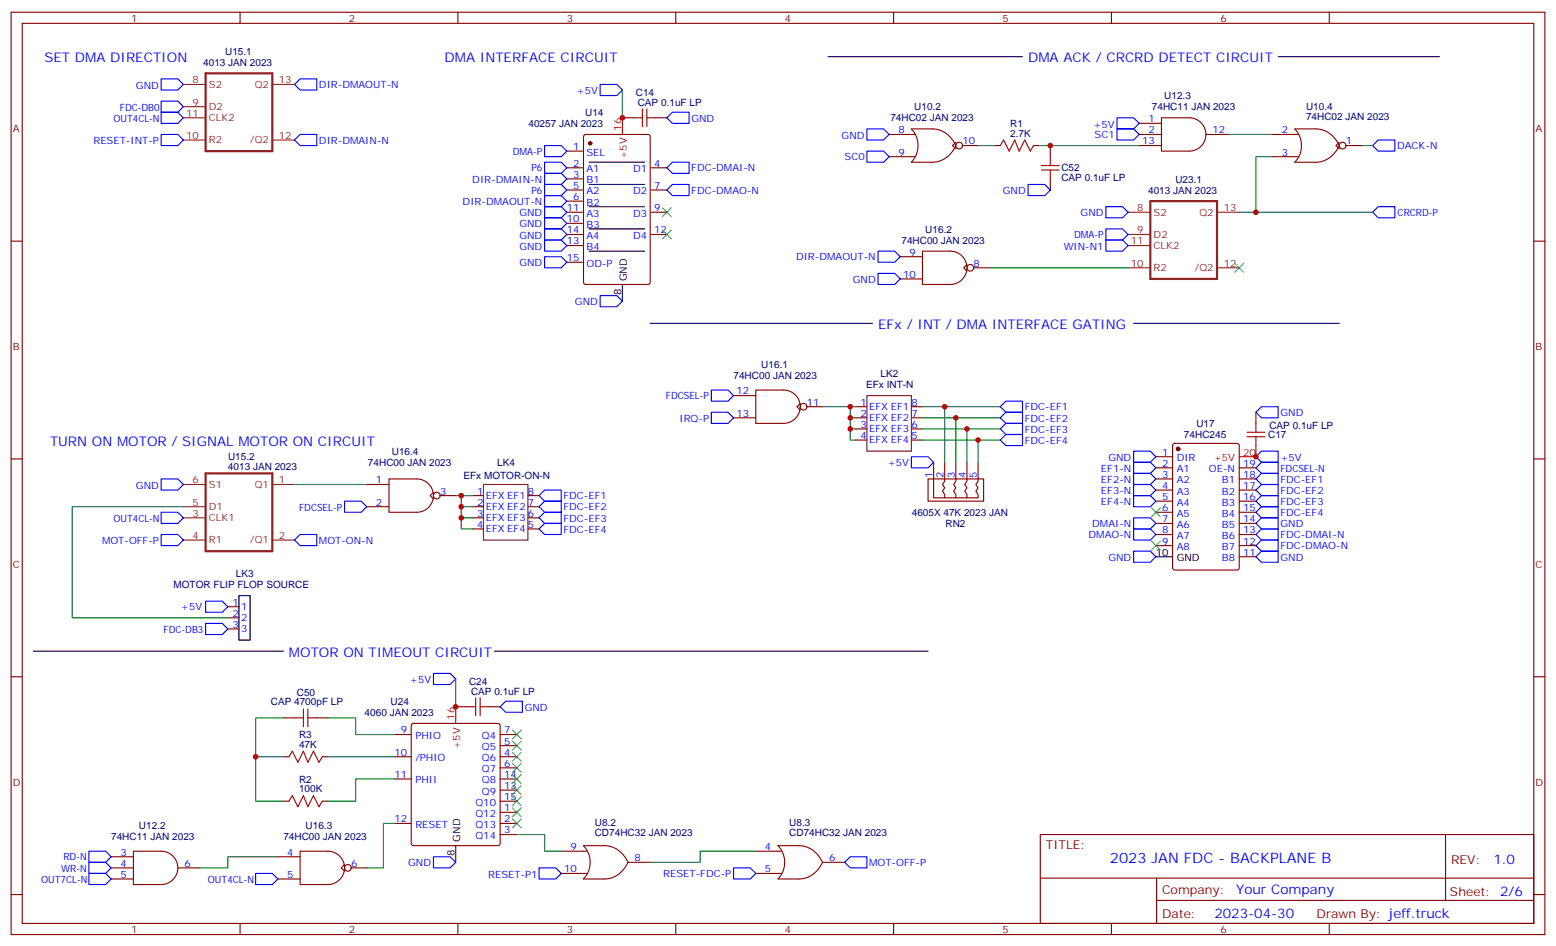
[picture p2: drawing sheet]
<svg xmlns="http://www.w3.org/2000/svg" width="494mm" height="300mm" viewBox="0 0 494 300" stroke-linecap="round" stroke-linejoin="round" font-family="sans-serif">
<g fill="none" stroke="#870000" stroke-width=".35">
<path d="M3.5 3.9h486.9v292.8h-486.9zM7.1 7.4h479.7v285.8h-479.7zM76.2 3.9v3.5M145.3 3.9v3.5M214.5 3.9v3.5M283.6 3.9v3.5M352.8 3.9v3.5M421.9 3.9v3.5M197.6 37.4h3.5M208.1 37.4h3.6M361.6 39.2h7.1M368.7 37.4h8.8a5.3 5.3 0 0 1 5.3 5.3 5.3 5.3 0 0 1-5.3 5.3h-8.8z"/>
<path d="M179.9 48h5M179.9 53.3h5M179.9 56.8h5M185.4 42.9l.5-.2h19.8l.6 .4 .1 46.5-.5 .7h-20l-.6-.5-.1-46.4zM206.7 53.3h5M282.2 42.7h8.1M282.2 49.7h8.1M289.3 40.9h6.7a8.4 8.4 0 0 1 7.4 5.3 8.4 8.4 0 0 1-7.4 5.3h-6.7a7.6 7.6 0 0 0 0-10.6zM303.4 45.2l-1.1 1 1.1 1.1M305.5 46.2h4.9M315.7 46.2h1.8M328.1 46.2h1.7"/>
<path d="M333.4 46.2v3.5M333.4 56.8v3.5M361.6 42.7h7.1M361.6 46.2h7.1M382.8 42.7h7M403.9 42.7h8.1M403.9 49.7h8.1M411 40.9h6.7a8.4 8.4 0 0 1 7.4 5.3 8.4 8.4 0 0 1-7.4 5.3h-6.7a7.6 7.6 0 0 0 0-10.6zM425.1 45.2l-1.1 1 1.1 1.1M427.2 46.2h5M3.5 76.6h3.6M179.9 60.3h5"/>
<path d="M179.9 63.9h5M179.9 67.4h5M179.9 70.9h5M179.9 74.4h5M179.9 78h5M206.7 60.3h5M206.7 67.4h5M206.7 74.4h5M292.8 79.7h8.8a5.3 5.3 0 0 1 5.3 5.3 5.3 5.3 0 0 1-5.3 5.3h-8.8zM486.8 76.6h3.6M179.9 83.3h5M285.8 81.5h7"/>
<path d="M285.8 88.5h7M306.9 84l-1 1 1 1.1M309 85h5M232.8 132.6h7.1M232.8 125.6h7.1M239.9 123.8h8.8a5.3 5.3 0 0 1 5.3 5.3 5.3 5.3 0 0 1-5.3 5.3h-8.8zM254 128.1l-1.1 1 1.1 1.1M256.1 129.1h5M271.6 129.1h3.6M271.6 139.7h3.6M271.6 136.2h3.6M271.6 132.6h3.6"/>
<path d="M289.3 129.1h3.5M289.3 139.7h3.5M289.3 136.2h3.5M289.3 132.6h3.5M398.6 130.9v3.5M3.5 145.7h3.6M116.4 153.8h7.1M123.5 152h8.8a5.3 5.3 0 0 1 5.3 5.3 5.3 5.3 0 0 1-5.3 5.3h-8.8zM137.6 156.3l-1.1 1 1.1 1.1M139.7 157.3h4.9M149.9 157.3h3.6M167.6 157.3h3.5"/>
<path d="M294.6 152h17.6v7.1h-17.6zM296.3 146.8v11.2h14.1v-1l-.7-1.1 .7-1-.7-1.1 .7-1v-6M299.9 146.8v6l-.7 1 .7 1.1-.7 1 .7 1.1v1M303.4 146.8v6l-.7 1 .7 1.1-.7 1 .7 1.1v1M306.9 146.8v6l-.7 1 .7 1.1-.7 1 .7 1.1v1M366.9 145h5.3M366.9 148.5h5.3M366.9 152h5.3M366.9 155.6h5.3M366.9 159.1h5.3M372.4 141l.5-.2h19.7l.7 .4v39.1l-.4 .6-20 .1-.7-.5v-39zM393.3 148.5h5.3"/>
<path d="M393.3 152h5.3M393.3 155.6h5.3M393.3 159.1h5.3M398.6 141.5v3.5M486.8 145.7h3.6M116.4 160.9h7.1M149.9 167.9h3.6M149.9 164.4h3.6M149.9 160.9h3.6M167.6 167.9h3.5M167.6 164.4h3.5M167.6 160.9h3.5"/>
<path d="M366.9 162.6h5.3M366.9 166.2h5.3M366.9 169.7h5.3M366.9 173.2h5.3M393.3 162.6h5.3M393.3 166.2h5.3M393.3 169.7h5.3M393.3 173.2h5.3M393.3 176.7h5.3M72.3 192.6h3.5M72.3 196.1h3.5M72.3 199.7h3.5"/>
<path d="M3.5 214.8h3.6M486.8 214.8h3.6M90 227.9h3.5M100.5 227.9h3.6M125.2 233.2h5.3M130.8 229.9l.4-.2h26.8l.5 .2 .2 .5v37.4l-.2 .5-.5 .2h-26.8l-.5-.3-.2-.4v-37.4zM144.6 224.4h3.6M155.2 224.4h3.5M158.7 236.7h5.3M158.7 233.2h5.3M90 240.2h1.7M90 254.4h1.7"/>
<path d="M102.3 240.2h1.8M102.3 254.4h1.8M125.2 240.2h5.3M125.2 247.3h5.3M158.7 257.9h5.3M158.7 240.2h5.3M158.7 243.8h5.3M158.7 247.3h5.3M158.7 250.8h5.3M158.7 254.4h5.3M35.3 272h7M35.3 275.5h7"/>
<path d="M35.3 279h7M42.3 270.2h8.9a5.3 5.3 0 0 1 5.2 5.3 5.3 5.3 0 0 1-5.2 5.3h-8.9zM56.4 275.5h7.1M88.2 272h7M88.2 279h7M95.2 270.2h8.9a5.3 5.3 0 0 1 5.3 5.3 5.3 5.3 0 0 1-5.3 5.3h-8.9zM109.4 274.5l-1.1 1 1.1 1.1M111.5 275.5h4.9M125.2 261.4h5.3M158.7 261.4h5.3M158.7 264.9h5.3M178.2 270.2h8.1"/>
<path d="M178.2 277.3h8.1M185.2 268.5a7.5 7.5 0 0 1 0 10.5M185.2 268.5h6.7a8.4 8.4 0 0 1 7.4 5.3M199.3 273.8h7.1M199.3 273.8a8.4 8.4 0 0 1-7.4 5.2h-6.7M239.9 270.2h8.1M239.9 277.3h8.1M246.9 268.5a7.5 7.5 0 0 1 0 10.5M246.9 268.5h6.7a8.4 8.4 0 0 1 7.5 5.3M261.1 273.8h7M261.1 273.8a8.4 8.4 0 0 1-7.5 5.2h-6.7M330.2 264.9h156.6v28.3h-156.6z"/>
<path d="M330.2 278.8h156.5M367.1 278.8v14.1M458.8 265v20.8M3.5 284h3.6M76.2 293.2v3.5M145.3 293.2v3.5M214.5 293.2v3.5M283.6 293.2v3.5M352.8 293.2v3.5M367.1 285.8h119.6M421.9 293.2v3.5M486.8 284h3.6"/>
<circle cx="304.4" cy="46.2" r="1.06"/>
<circle cx="426.2" cy="46.2" r="1.06"/>
<circle cx="308" cy="85" r="1.06"/>
<circle cx="255.1" cy="129.1" r="1.06"/>
<circle cx="138.6" cy="157.3" r="1.06"/>
<circle cx="110.4" cy="275.5" r="1.06"/>
</g>
<g fill="#870000" stroke="#870000" stroke-width=".35">
<circle cx="187.3" cy="45.5" r=".53"/>
<circle cx="373.9" cy="142.5" r=".53"/>
</g>
<g fill="none" stroke="#000" stroke-width=".35">
<path d="M262.8 18h61.8M405.7 18h51.1M187 58.6h17.6M187 51.5h17.6M187 65.6h17.6M187 72.7h17.6M187 79.7h17.6M197.6 90.7v4.9M206.4 102.7h70.5M359.8 102.7h65.3M366.9 176.7h5.3M75.8 189.1h3.6v14.1h-3.6z"/>
<path d="M10.6 206.7h79.4M157 206.7h137.6M144.6 268.5v5.3"/>
</g>
<path d="M197.6 37.4v4.9M393.3 145h5.3M144.6 224.4v5.3" fill="none" stroke="#f00" stroke-width=".35"/>
<g fill="none" stroke="#00f" stroke-width=".35">
<path d="M51.2 35.6h5.2l1.8 1.8-1.8 1.8h-5.2zM51.2 32.1h5.2l1.8 1.8-1.8 1.7h-5.2zM51.2 25h5.2l1.8 1.8-1.8 1.8h-5.2zM95.2 25h5.3v3.6h-5.3l-1.7-1.8zM190.5 26.8h5.3l1.8 1.8-1.8 1.7h-5.3zM213.4 35.6h5.3v3.6h-5.3l-1.7-1.8zM354.5 37.4h5.3l1.8 1.8-1.8 1.7h-5.3zM51.2 42.7h5.2l1.8 1.7-1.8 1.8h-5.2zM93.5 44.4l1.7-1.7h5.3v3.5h-5.3zM172.9 55h5.3l1.7 1.8-1.7 1.8h-5.3zM172.9 46.2h5.3l1.7 1.8-1.7 1.7h-5.3zM172.9 51.5h5.3l1.7 1.8-1.7 1.7h-5.3z"/>
<path d="M172.9 58.6h5.3l1.7 1.7-1.7 1.8h-5.3zM213.4 51.5h5.3v3.5h-5.3l-1.7-1.7zM213.4 58.6h5.3v3.5h-5.3l-1.7-1.8zM275.2 40.9h5.3l1.7 1.8-1.7 1.7h-5.3zM275.2 48h5.3l1.7 1.7-1.7 1.8h-5.3zM326.3 58.6h5.3l1.8 1.7-1.8 1.8h-5.3zM354.5 40.9h5.3l1.8 1.8-1.8 1.7h-5.3zM437.4 44.4h5.3v3.6h-5.3l-1.7-1.8zM172.9 65.6h5.3l1.7 1.8-1.7 1.7h-5.3zM172.9 69.1h5.3l1.7 1.8-1.7 1.8h-5.3zM172.9 72.7h5.3l1.7 1.7-1.7 1.8h-5.3zM172.9 76.2h5.3l1.7 1.8-1.7 1.7h-5.3z"/>
<path d="M172.9 62.1h5.3l1.7 1.8-1.7 1.7h-5.3zM278.7 79.7h5.3l1.8 1.8-1.8 1.8h-5.3zM351 65.6h5.3l1.8 1.8-1.8 1.7h-5.3zM351 72.7h5.3l1.8 1.7-1.8 1.8h-5.3zM351 76.2h5.3l1.8 1.8-1.8 1.7h-5.3zM437.4 65.6h5.3v3.5h-5.3l-1.7-1.7zM172.9 81.5h5.3l1.7 1.8-1.7 1.7h-5.3zM190.5 93.8h5.3l1.8 1.8-1.8 1.8h-5.3zM278.7 86.8h5.3l1.8 1.7-1.8 1.8h-5.3zM225.8 123.8h5.3l1.7 1.8-1.7 1.8h-5.3zM225.8 130.9h5.3l1.7 1.7-1.7 1.8h-5.3zM317.5 129.1l1.8-1.7h5.3v3.5h-5.3z"/>
<path d="M317.5 136.2l1.8-1.8h5.3v3.5h-5.3zM319.3 130.9h5.3v3.5h-5.3l-1.8-1.8zM319.3 137.9h5.3v3.6h-5.3l-1.8-1.8zM400.4 129.1h5.3v3.5h-5.3l-1.8-1.7zM51.2 152h5.2l1.8 1.8-1.8 1.8h-5.2zM109.4 159.1h5.3l1.7 1.8-1.7 1.7h-5.3zM172.9 155.6h5.3v3.5h-5.3l-1.8-1.8zM172.9 159.1h5.3v3.5h-5.3l-1.8-1.7zM289.3 145h5.3l1.7 1.8-1.7 1.7h-5.3zM359.8 146.8h5.3l1.8 1.7-1.8 1.8h-5.3zM359.8 150.3h5.3l1.8 1.7-1.8 1.8h-5.3zM359.8 153.8h5.3l1.8 1.8-1.8 1.7h-5.3z"/>
<path d="M359.8 157.3h5.3l1.8 1.8-1.8 1.8h-5.3zM359.8 143.2h5.3l1.8 1.8-1.8 1.8h-5.3zM400.4 143.2h5.3v3.6h-5.3l-1.8-1.8zM400.4 146.8h5.3v3.5h-5.3l-1.8-1.8zM400.4 150.3h5.3v3.5h-5.3l-1.8-1.8zM400.4 153.8h5.3v3.5h-5.3l-1.8-1.7zM400.4 157.3h5.3v3.6h-5.3l-1.8-1.8zM51.2 169.7h5.2l1.8 1.7-1.8 1.8h-5.2zM51.2 162.6h5.2l1.8 1.8-1.8 1.8h-5.2zM95.2 169.7h5.3v3.5h-5.3l-1.7-1.8zM172.9 162.6h5.3v3.6h-5.3l-1.8-1.8zM172.9 166.2h5.3v3.5h-5.3l-1.8-1.8z"/>
<path d="M359.8 175h5.3l1.8 1.7-1.8 1.8h-5.3zM359.8 164.4h5.3l1.8 1.8-1.8 1.7h-5.3zM359.8 167.9h5.3l1.8 1.8-1.8 1.7h-5.3zM400.4 160.9h5.3v3.5h-5.3l-1.8-1.8zM400.4 167.9h5.3v3.5h-5.3l-1.8-1.7zM400.4 171.4h5.3v3.6h-5.3l-1.8-1.8zM400.4 175h5.3v3.5h-5.3l-1.8-1.8zM400.4 164.4h5.3v3.5h-5.3l-1.8-1.7zM65.3 190.9h5.3l1.7 1.7-1.7 1.8h-5.3zM65.3 197.9h5.3l1.7 1.8-1.7 1.7h-5.3zM137.6 213.8h5.3l1.7 1.7-1.7 1.8h-5.3zM160.5 222.6h5.3v3.5h-5.3l-1.8-1.7z"/>
<path d="M28.2 277.3h5.3l1.8 1.7-1.8 1.8h-5.3zM28.2 273.8h5.3l1.8 1.7-1.8 1.8h-5.3zM28.2 270.2h5.3l1.8 1.8-1.8 1.8h-5.3zM81.1 277.3h5.3l1.8 1.7-1.8 1.8h-5.3zM137.6 272h5.3l1.7 1.8-1.7 1.7h-5.3zM171.1 275.5h5.3l1.8 1.8-1.8 1.7h-5.3zM232.8 275.5h5.3l1.8 1.8-1.8 1.7h-5.3zM268.1 273.8l1.8-1.8h5.3v3.5h-5.3z"/>
</g>
<g fill="none" stroke="#a10000" stroke-width=".35">
<path d="M201.1 37.4h2.8M203.9 34.6v5.6M205.3 37.4h2.8M205.3 34.6v5.6M317.5 46.2l1.1-1.8 1.7 3.6 1.8-3.6 1.4 3.6 1.8-3.6 1.7 3.6 1.1-1.8M330.6 54h5.6M330.6 52.6h5.6M333.4 49.7v2.9M333.4 54v2.8M395.8 137.2h5.7M395.8 138.6h5.7M398.6 134.4v2.8"/>
<path d="M398.6 138.6v2.9M93.5 227.9h2.8M96.3 225.1v5.6M97.7 227.9h2.8M97.7 225.1v5.6M148.2 224.4h2.8M151 221.5v5.7M152.4 224.4h2.8M152.4 221.5v5.7M91.7 240.2l1.1-1.7 1.7 3.5 1.8-3.5 1.4 3.5 1.8-3.5 1.7 3.5 1.1-1.8M91.7 254.4l1.1-1.8 1.7 3.5 1.8-3.5 1.4 3.5 1.8-3.5 1.7 3.5 1.1-1.7"/>
</g>
<g fill="none" stroke="#008700" stroke-width=".35">
<path d="M197.6 28.6v8.8M310.4 46.2h5.3M329.8 46.2h31.8M389.8 42.7h14.1M403.9 49.7h-5.3v17.7h-5.3M432.2 46.2h3.5M398.6 67.4h37.1M314 85h44.1M261.1 129.1h10.5M269.9 129.1v3.5h1.7M269.9 132.6v3.6h1.7M269.9 136.2v3.5h1.7"/>
<path d="M292.8 129.1h24.7M292.8 132.6h24.7M292.8 136.2h24.7M292.8 139.7h24.7M299.9 129.1v17.7M303.4 132.6v14.2M306.9 136.2v10.6M310.4 139.7v7.1M93.5 153.8h22.9M144.6 157.3h5.3M146.4 157.3v3.6h3.5M58.2 160.9h-35.3v35.2h49.4"/>
<path d="M146.4 160.9v3.5h3.5M146.4 164.4v3.5h3.5M144.6 215.5v8.9M90 227.9h-8.9v26.5h8.9M104.1 227.9h8.8v5.3h12.3M81.1 240.2h8.9M104.1 240.2h21.1M125.2 247.3h-12.3v7.1h-8.8M88.2 272h-15.9v3.5h-8.8M125.2 261.4h-3.5v14.1h-5.3M164 264.9h8.9v5.3h5.3M239.9 270.2h-17.7v3.6h-15.8"/>
</g>
<g fill="none" stroke="#3c3" stroke-width=".35">
<path d="M210.3 66l2.8 2.8M210.3 73l2.8 2.8M213.1 66l-2.8 2.8M213.1 73l-2.8 2.8M391.9 83.6l2.9 2.8M394.8 83.6l-2.9 2.8M365.5 171.8l2.8 2.8M365.5 161.2l2.8 2.8M368.3 171.8l-2.8 2.8M368.3 161.2l-2.8 2.8M162.6 231.8l2.9 2.8M162.6 235.3l2.9 2.8"/>
<path d="M162.6 238.8l2.9 2.9M165.5 231.8l-2.9 2.8M165.5 235.3l-2.9 2.8M165.5 238.8l-2.9 2.9M162.6 242.4l2.9 2.8M162.6 245.9l2.9 2.8M162.6 249.4l2.9 2.8M162.6 252.9l2.9 2.9M162.6 256.5l2.9 2.8M162.6 260l2.9 2.8M165.5 242.4l-2.9 2.8M165.5 245.9l-2.9 2.8"/>
<path d="M165.5 249.4l-2.9 2.8M165.5 252.9l-2.9 2.9M165.5 256.5l-2.9 2.8M165.5 260l-2.9 2.8"/>
</g>
<path d="M275.2 125.6h14.1v17.6h-14.1zM153.5 153.8h14.1v17.6h-14.1z" fill="none" stroke="#603" stroke-width=".35"/>
<path d="M65.3 23.3h21.1v24.7h-21.1zM365.1 63.9h21.2v24.6h-21.2zM65.3 150.3h21.1v24.7h-21.1z" fill="none" stroke="#8c2424" stroke-width=".71"/>
<g fill="none" stroke="#8c2424" stroke-width=".35">
<path d="M58.2 26.8h7.1M58.2 37.4h7.1M58.2 33.9h7.1M86.4 26.8h7.1M58.2 44.4h7.1M86.4 44.4h7.1M358.1 67.4h7M358.1 78h7M358.1 74.4h7M386.3 67.4h7M358.1 85h7M386.3 85h7"/>
<path d="M58.2 153.8h7.1M86.4 153.8h7.1M58.2 171.4h7.1M58.2 164.4h7.1M58.2 160.9h7.1M86.4 171.4h7.1"/>
</g>
<g fill="#c00">
<circle cx="197.6" cy="37.4" r=".88"/>
<circle cx="269.9" cy="129.1" r=".88"/>
<circle cx="269.9" cy="132.6" r=".88"/>
<circle cx="269.9" cy="136.2" r=".88"/>
<circle cx="398.6" cy="145" r=".88"/>
<circle cx="146.4" cy="157.3" r=".88"/>
<circle cx="146.4" cy="160.9" r=".88"/>
<circle cx="146.4" cy="164.4" r=".88"/>
<circle cx="333.4" cy="46.2" r=".88"/>
<circle cx="398.6" cy="67.4" r=".88"/>
<circle cx="144.6" cy="224.4" r=".88"/>
<circle cx="81.1" cy="240.2" r=".88"/>
<circle cx="299.9" cy="129.1" r=".88"/>
<circle cx="303.4" cy="132.6" r=".88"/>
<circle cx="306.9" cy="136.2" r=".88"/>
<circle cx="310.4" cy="139.7" r=".88"/>
</g>
<text font-size="4.6" fill="#00f" x="352.3" y="274">2023 JAN FDC - BACKPLANE B</text>
<g font-size="4.2" fill="#00f">
<text x="14.1" y="19.8">SET DMA DIRECTION</text>
<text x="141.1" y="19.8">DMA INTERFACE CIRCUIT</text>
<text x="326.3" y="19.8">DMA ACK / CRCRD DETECT CIRCUIT</text>
<text x="278.7" y="104.4">EFx / INT / DMA INTERFACE GATING</text>
<text x="15.9" y="141.5">TURN ON MOTOR / SIGNAL MOTOR ON CIRCUIT</text>
<text x="91.7" y="208.5">MOTOR ON TIMEOUT CIRCUIT</text>
<text x="474" y="274.2">1.0</text>
<text x="392.4" y="283.8">Your Company</text>
<text x="385.5" y="291.6">2023-04-30</text>
</g>
<g font-size="3.9" fill="#800">
<text x="332" y="269.5">TITLE:</text>
<text x="460.6" y="274.2">REV:</text>
<text x="368.9" y="283.7">Company:</text>
<text x="460.2" y="284.3">Sheet: 2/6</text>
<text x="368.9" y="291.4">Date:</text>
<text x="417.9" y="291.5">Drawn By: jeff.truck</text>
</g>
<g font-size="3.2" fill="#800">
<text x="41.6" y="6.9">1</text>
<text x="110.8" y="6.9">2</text>
<text x="179.9" y="6.9">3</text>
<text x="249.1" y="6.9">4</text>
<text x="318.2" y="6.9">5</text>
<text x="387.3" y="6.9">6</text>
<text x="4.1" y="42">A</text>
<text x="487.4" y="42">A</text>
<text x="4.1" y="111.1">B</text>
<text x="487.4" y="111.1">B</text>
<text x="4.1" y="180.3">C</text>
<text x="487.4" y="180.3">C</text>
<text x="4.1" y="249.4">D</text>
<text x="487.4" y="249.4">D</text>
<text x="41.6" y="296.2">1</text>
<text x="110.8" y="296.2">2</text>
<text x="179.9" y="296.2">3</text>
<text x="249.1" y="296.2">4</text>
<text x="318.2" y="296.2">5</text>
<text x="387.3" y="296.2">6</text>
</g>
<g font-size="3.2" fill="#000080">
<text x="71.5" y="17.3">U15.1</text>
<text x="64.5" y="20.9">4013 JAN 2023</text>
<text x="201.8" y="30.3">C14</text>
<text x="202.4" y="33.5">CAP 0.1uF LP</text>
<text x="290.2" y="35">U10.2</text>
<text x="365.6" y="35">74HC11 JAN 2023</text>
<text x="369.6" y="31.5">U12.3</text>
<text x="414.6" y="34.9">U10.4</text>
<text x="167.7" y="40.3">40257 JAN 2023</text>
<text x="185.7" y="36.8">U14</text>
<text x="282.6" y="38.5">74HC02 JAN 2023</text>
<text x="320.7" y="40.2">R1</text>
<text x="414.6" y="38.1">74HC02 JAN 2023</text>
<text x="320.7" y="43.4">2.7K</text>
<text x="336.9" y="57.6">CAP 0.1uF LP</text>
<text x="336.9" y="54.4">C52</text>
<text x="373.1" y="57.9">U23.1</text>
<text x="364.5" y="61.5">4013 JAN 2023</text>
<text x="286.1" y="77.4">74HC00 JAN 2023</text>
<text x="293.7" y="73.9">U16.2</text>
<text x="241.7" y="116.8">U16.1</text>
<text x="279.5" y="119.7">LK2</text>
<text x="232.8" y="120.3">74HC00 JAN 2023</text>
<text x="274.9" y="123.2">EFx INT-N</text>
<text x="379.7" y="135.5">U17</text>
<text x="402.9" y="136.1">CAP 0.1uF LP</text>
<text x="375.8" y="139">74HC245</text>
<text x="402.5" y="139.1">C17</text>
<text x="72.4" y="149.1">4013 JAN 2023</text>
<text x="72.4" y="145.9">U15.2</text>
<text x="116.8" y="147.9">74HC00 JAN 2023</text>
<text x="124.4" y="144.4">U16.4</text>
<text x="157.8" y="147.9">LK4</text>
<text x="147.1" y="152">EFx MOTOR-ON-N</text>
<text x="289.4" y="163.8">4605X 47K 2023 JAN</text>
<text x="300.1" y="167.3">RN2</text>
<text x="74.9" y="183.2">LK3</text>
<text x="55.1" y="186.7">MOTOR FLIP FLOP SOURCE</text>
<text x="94.2" y="220.8">C50</text>
<text x="148.9" y="217.3">C24</text>
<text x="149.5" y="220.5">CAP 0.1uF LP</text>
<text x="86" y="223.8">CAP 4700pF LP</text>
<text x="115.7" y="227.3">4060 JAN 2023</text>
<text x="124" y="223.7">U24</text>
<text x="94.9" y="237.4">47K</text>
<text x="94.9" y="234.3">R3</text>
<text x="94.9" y="251.5">100K</text>
<text x="94.9" y="248.4">R2</text>
<text x="44.1" y="263.2">U12.2</text>
<text x="97" y="263.2">U16.3</text>
<text x="188.8" y="262.3">U8.2</text>
<text x="250.5" y="262.3">U8.3</text>
<text x="35.3" y="266.7">74HC11 JAN 2023</text>
<text x="90" y="266.7">74HC00 JAN 2023</text>
<text x="188.8" y="265.5">CD74HC32 JAN 2023</text>
<text x="250.5" y="265.5">CD74HC32 JAN 2023</text>
</g>
<g font-size="3.2" fill="#00f">
<text x="43.2" y="28.2">GND</text>
<text x="101.2" y="28">DIR-DMAOUT-N</text>
<text x="183" y="29.9">+5V</text>
<text x="38" y="35.2">FDC-DB0</text>
<text x="36" y="38.7">OUT4CL-N</text>
<text x="219.5" y="38.7">GND</text>
<text x="347" y="40.5">+5V</text>
<text x="364.5" y="38.8">1</text>
<text x="29.6" y="45.7">RESET-INT-P</text>
<text x="101.2" y="45.6">DIR-DMAIN-N</text>
<text x="182" y="47.6">1</text>
<text x="267.2" y="44">GND</text>
<text x="285.1" y="42.3">8</text>
<text x="305.5" y="45.9">10</text>
<text x="347.4" y="43.9">SC1</text>
<text x="362.5" y="45.9">13</text>
<text x="364.5" y="42.3">2</text>
<text x="384.9" y="42.3">12</text>
<text x="406.9" y="42.3">2</text>
<text x="427.2" y="45.9">1</text>
<text x="443.4" y="47.4">DACK-N</text>
<text x="162.8" y="49.2">DMA-P</text>
<text x="182" y="52.9">2</text>
<text x="186.2" y="49.4">SEL</text>
<text x="207.6" y="52.9">4</text>
<text x="268.1" y="50.9">SC0</text>
<text x="285.1" y="49.4">9</text>
<text x="406.9" y="49.4">3</text>
<text x="149.9" y="58">DIR-DMAIN-N</text>
<text x="168.7" y="54.4">P6</text>
<text x="182" y="56.4">3</text>
<text x="182" y="60">5</text>
<text x="186.2" y="54.7">A1</text>
<text x="186.2" y="58.2">B1</text>
<text x="201" y="54.7">D1</text>
<text x="207.6" y="60">7</text>
<text x="219.4" y="54.4">FDC-DMAI-N</text>
<text x="146.9" y="65">DIR-DMAOUT-N</text>
<text x="168.7" y="61.5">P6</text>
<text x="182" y="63.5">6</text>
<text x="186.2" y="61.7">A2</text>
<text x="186.2" y="65.3">B2</text>
<text x="201" y="61.7">D2</text>
<text x="219.4" y="61.5">FDC-DMAO-N</text>
<text x="318.3" y="61.6">GND</text>
<text x="164.8" y="68.7">GND</text>
<text x="179.9" y="70.6">10</text>
<text x="179.9" y="67">11</text>
<text x="186.2" y="68.8">A3</text>
<text x="201" y="68.8">D3</text>
<text x="207.6" y="67">9</text>
<text x="343" y="68.7">GND</text>
<text x="443.6" y="68.7">CRCRD-P</text>
<text x="164.8" y="72.2">GND</text>
<text x="164.8" y="75.7">GND</text>
<text x="179.9" y="77.6">13</text>
<text x="179.9" y="74.1">14</text>
<text x="186.2" y="72.3">B3</text>
<text x="186.2" y="75.8">A4</text>
<text x="201" y="75.8">D4</text>
<text x="207.6" y="74.1">12</text>
<text x="340.9" y="75.7">DMA-P</text>
<text x="164.8" y="79.3">GND</text>
<text x="179.9" y="82.9">15</text>
<text x="186.2" y="79.4">B4</text>
<text x="252.7" y="82.7">DIR-DMAOUT-N</text>
<text x="288.7" y="81.1">9</text>
<text x="337.6" y="79.5">WIN-N1</text>
<text x="164.8" y="84.5">GND</text>
<text x="186.2" y="84.7">OD-P</text>
<text x="270.7" y="89.8">GND</text>
<text x="286.7" y="88.2">10</text>
<text x="309" y="84.7">8</text>
<text x="182.5" y="96.9">GND</text>
<text x="233.7" y="125.2">12</text>
<text x="211.3" y="126.8">FDCSEL-P</text>
<text x="256.1" y="128.8">11</text>
<text x="273.1" y="128.8">1</text>
<text x="275.9" y="130.2">EFX EF1</text>
<text x="289.3" y="128.8">8</text>
<text x="325.3" y="130.3">FDC-EF1</text>
<text x="215.7" y="133.9">IRQ-P</text>
<text x="233.7" y="132.3">13</text>
<text x="273.1" y="132.3">2</text>
<text x="273.1" y="135.8">3</text>
<text x="275.9" y="133.7">EFX EF2</text>
<text x="275.9" y="137.2">EFX EF3</text>
<text x="289.3" y="135.8">6</text>
<text x="289.3" y="132.3">7</text>
<text x="325.3" y="133.8">FDC-EF2</text>
<text x="325.3" y="137.3">FDC-EF3</text>
<text x="406.4" y="132.2">GND</text>
<text x="273.1" y="139.3">4</text>
<text x="275.9" y="140.8">EFX EF4</text>
<text x="289.3" y="139.3">5</text>
<text x="325.3" y="140.9">FDC-EF4</text>
<text x="281.8" y="147.9">+5V</text>
<text x="349.5" y="149.7">EF1-N</text>
<text x="351.8" y="146.3">GND</text>
<text x="368.9" y="144.6">1</text>
<text x="368.9" y="148.2">2</text>
<text x="373.5" y="146.4">DIR</text>
<text x="373.5" y="149.9">A1</text>
<text x="383.7" y="149.9">OE-N</text>
<text x="394.6" y="148.2">19</text>
<text x="406.4" y="149.7">FDCSEL-N</text>
<text x="406.4" y="146.3">+5V</text>
<text x="43.2" y="155.2">GND</text>
<text x="119.3" y="153.5">1</text>
<text x="296" y="151.7" transform="rotate(-90 296 151.7)">1</text>
<text x="299.5" y="151.7" transform="rotate(-90 299.5 151.7)">2</text>
<text x="303" y="151.7" transform="rotate(-90 303 151.7)">3</text>
<text x="306.6" y="151.7" transform="rotate(-90 306.6 151.7)">4</text>
<text x="310.1" y="151.7" transform="rotate(-90 310.1 151.7)">5</text>
<text x="349.5" y="153.3">EF2-N</text>
<text x="368.9" y="151.7">3</text>
<text x="368.9" y="155.2">4</text>
<text x="373.5" y="153.5">A2</text>
<text x="387.9" y="153.5">B1</text>
<text x="394.6" y="155.2">17</text>
<text x="394.6" y="151.7">18</text>
<text x="406.4" y="153.2">FDC-EF1</text>
<text x="119.3" y="160.5">2</text>
<text x="139.7" y="157">3</text>
<text x="151.4" y="157">1</text>
<text x="151.4" y="160.5">2</text>
<text x="154.2" y="158.4">EFX EF1</text>
<text x="154.2" y="161.9">EFX EF2</text>
<text x="167.6" y="160.5">7</text>
<text x="167.6" y="157">8</text>
<text x="178.9" y="158.5">FDC-EF1</text>
<text x="349.5" y="156.8">EF3-N</text>
<text x="349.5" y="160.3">EF4-N</text>
<text x="368.9" y="158.7">5</text>
<text x="373.5" y="157">A3</text>
<text x="373.5" y="160.5">A4</text>
<text x="387.9" y="160.5">B3</text>
<text x="387.9" y="157">B2</text>
<text x="394.6" y="158.7">16</text>
<text x="406.4" y="156.7">FDC-EF2</text>
<text x="406.4" y="160.3">FDC-EF3</text>
<text x="36" y="165.7">OUT4CL-N</text>
<text x="94.9" y="162.1">FDCSEL-P</text>
<text x="151.4" y="164">3</text>
<text x="151.4" y="167.6">4</text>
<text x="154.2" y="165.5">EFX EF3</text>
<text x="167.6" y="167.6">5</text>
<text x="167.6" y="164">6</text>
<text x="178.9" y="162">FDC-EF2</text>
<text x="178.9" y="165.6">FDC-EF3</text>
<text x="346.7" y="167.3">DMAI-N</text>
<text x="368.9" y="162.3">6</text>
<text x="368.9" y="165.8">7</text>
<text x="373.5" y="164">A5</text>
<text x="373.5" y="167.6">A6</text>
<text x="387.9" y="167.6">B5</text>
<text x="387.9" y="164">B4</text>
<text x="394.6" y="165.8">14</text>
<text x="394.6" y="162.3">15</text>
<text x="406.4" y="163.8">FDC-EF4</text>
<text x="406.4" y="167.4">GND</text>
<text x="32.4" y="172.6">MOT-OFF-P</text>
<text x="101.2" y="172.7">MOT-ON-N</text>
<text x="154.2" y="169">EFX EF4</text>
<text x="178.9" y="169.1">FDC-EF4</text>
<text x="345.5" y="170.9">DMAO-N</text>
<text x="368.9" y="169.3">8</text>
<text x="368.9" y="172.9">9</text>
<text x="373.5" y="171.1">A7</text>
<text x="387.9" y="171.1">B6</text>
<text x="394.6" y="172.9">12</text>
<text x="394.6" y="169.3">13</text>
<text x="406.4" y="170.9">FDC-DMAI-N</text>
<text x="351.8" y="178">GND</text>
<text x="373.5" y="174.6">A8</text>
<text x="387.9" y="178.2">B8</text>
<text x="387.9" y="174.6">B7</text>
<text x="394.6" y="176.4">11</text>
<text x="406.4" y="174.4">FDC-DMAO-N</text>
<text x="406.4" y="178">GND</text>
<text x="57.4" y="193.6">+5V</text>
<text x="73.8" y="192.3">1</text>
<text x="73.8" y="195.8">2</text>
<text x="76.6" y="193.7">1</text>
<text x="76.6" y="197.2">2</text>
<text x="51.9" y="200.8">FDC-DB3</text>
<text x="73.8" y="199.3">3</text>
<text x="76.6" y="200.7">3</text>
<text x="130.1" y="216.9">+5V</text>
<text x="166.5" y="225.7">GND</text>
<text x="127.3" y="232.8">9</text>
<text x="160" y="232.8">7</text>
<text x="125.3" y="239.9">10</text>
<text x="131.8" y="234.6">PHIO</text>
<text x="152.9" y="238.1">Q5</text>
<text x="152.9" y="234.6">Q4</text>
<text x="160" y="239.9">4</text>
<text x="160" y="236.4">5</text>
<text x="131.8" y="241.7">/PHIO</text>
<text x="152.9" y="241.7">Q6</text>
<text x="152.9" y="245.2">Q7</text>
<text x="160" y="243.4">6</text>
<text x="125.3" y="246.9">11</text>
<text x="131.8" y="248.7">PHII</text>
<text x="152.9" y="248.7">Q8</text>
<text x="160" y="250.5">13</text>
<text x="160" y="246.9">14</text>
<text x="150.9" y="255.8">Q10</text>
<text x="152.9" y="252.2">Q9</text>
<text x="160" y="257.5">1</text>
<text x="160" y="254">15</text>
<text x="125.3" y="261.1">12</text>
<text x="131.8" y="262.8">RESET</text>
<text x="150.9" y="259.3">Q12</text>
<text x="150.9" y="262.8">Q13</text>
<text x="160" y="261.1">2</text>
<text x="150.9" y="266.3">Q14</text>
<text x="160" y="264.6">3</text>
<text x="181.1" y="269.9">9</text>
<text x="242.8" y="269.9">4</text>
<text x="20.1" y="273.2">RD-N</text>
<text x="38.2" y="271.6">3</text>
<text x="38.2" y="275.2">4</text>
<text x="58.6" y="275.2">6</text>
<text x="91.1" y="271.6">4</text>
<text x="111.5" y="275.2">6</text>
<text x="129.6" y="275">GND</text>
<text x="201.4" y="273.4">8</text>
<text x="263.2" y="273.4">6</text>
<text x="275.9" y="274.9">MOT-OFF-P</text>
<text x="13.1" y="280.3">OUT7CL-N</text>
<text x="19.4" y="276.7">WR-N</text>
<text x="38.2" y="278.7">5</text>
<text x="66" y="280.3">OUT4CL-N</text>
<text x="91.1" y="278.7">5</text>
<text x="154.9" y="278.6">RESET-P1</text>
<text x="179.1" y="276.9">10</text>
<text x="210.5" y="278.5">RESET-FDC-P</text>
<text x="242.8" y="276.9">5</text>
</g>
<g font-size="3.2" fill="#8d2323">
<text x="61.1" y="26.5">8</text>
<text x="66.3" y="27.9">S2</text>
<text x="80.9" y="27.9">Q2</text>
<text x="88.5" y="26.5">13</text>
<text x="61.1" y="33.5">9</text>
<text x="66.3" y="34.9">D2</text>
<text x="59.1" y="37">11</text>
<text x="66.3" y="38.5">CLK2</text>
<text x="59.1" y="44.1">10</text>
<text x="66.3" y="45.5">R2</text>
<text x="79.4" y="45.5">/Q2</text>
<text x="88.5" y="44.1">12</text>
<text x="361" y="67">8</text>
<text x="366.2" y="68.4">S2</text>
<text x="380.7" y="68.4">Q2</text>
<text x="388.4" y="67">13</text>
<text x="359" y="77.6">11</text>
<text x="361" y="74.1">9</text>
<text x="366.2" y="75.5">D2</text>
<text x="366.2" y="79">CLK2</text>
<text x="359" y="84.7">10</text>
<text x="366.2" y="86.1">R2</text>
<text x="379.3" y="86.1">/Q2</text>
<text x="388.4" y="84.7">12</text>
<text x="61.1" y="153.5">6</text>
<text x="66.3" y="154.9">S1</text>
<text x="80.9" y="154.9">Q1</text>
<text x="88.5" y="153.5">1</text>
<text x="61.1" y="160.5">5</text>
<text x="66.3" y="161.9">D1</text>
<text x="61.1" y="164">3</text>
<text x="66.3" y="165.5">CLK1</text>
<text x="61.1" y="171.1">4</text>
<text x="66.3" y="172.5">R1</text>
<text x="79.4" y="172.5">/Q1</text>
<text x="88.5" y="171.1">2</text>
</g>
<g font-size="3.2" fill="#f00">
<text x="197.2" y="41.5" transform="rotate(-90 197.2 41.5)">16</text>
<text x="199" y="50.4" transform="rotate(-90 199 50.4)">+5V</text>
<text x="385.3" y="146.4">+5V</text>
<text x="394.6" y="144.6">20</text>
<text x="144.3" y="228.4" transform="rotate(-90 144.3 228.4)">16</text>
<text x="146" y="237.7" transform="rotate(-90 146 237.7)">+5V</text>
</g>
<g font-size="3.2">
<text x="199" y="89.4" transform="rotate(-90 199 89.4)">GND</text>
<text x="197.2" y="93.6" transform="rotate(-90 197.2 93.6)">8</text>
<text x="366.9" y="176.4">10</text>
<text x="373.5" y="178.2">GND</text>
<text x="146" y="267.2" transform="rotate(-90 146 267.2)">GND</text>
<text x="144.3" y="271.7" transform="rotate(-90 144.3 271.7)">8</text>
</g>
</svg>
